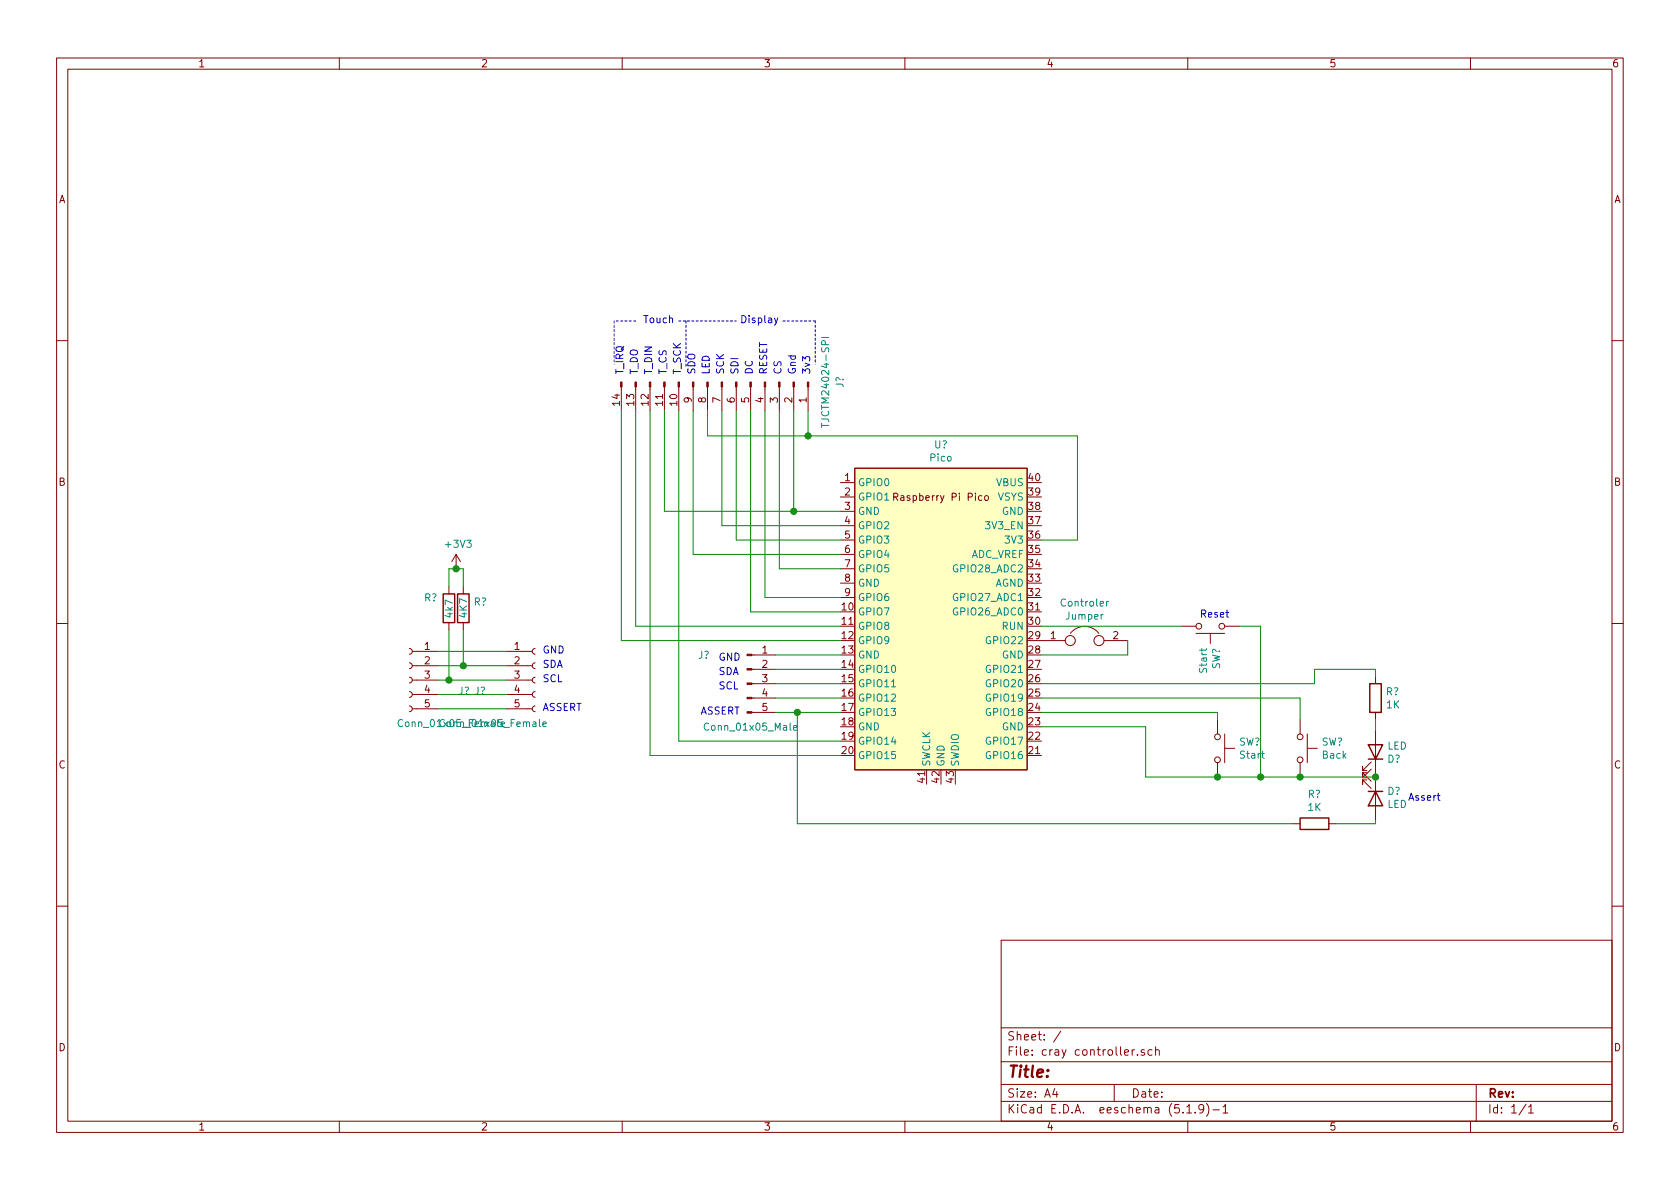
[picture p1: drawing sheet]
<svg xmlns="http://www.w3.org/2000/svg" width="297mm" height="210mm" viewBox="0 0 297 210" stroke-linecap="round" stroke-linejoin="round" font-family="sans-serif">
<g fill="none" stroke="#840000" stroke-width=".18">
<path d="M10 10.3h277v189.9h-277zM12 12.2h273v186.1h-273zM60 10.3v1.9M110 10.3v1.9M160 10.3v1.9M210 10.3v1.9M260 10.3v1.9M10 60.2h2M109.9 68.4v4.2M112.4 68.4v4.2M114.9 68.4v4.2M117.5 68.4v4.2"/>
<path d="M120 68.4v4.2M122.6 68.4v4.2M125.1 68.4v4.2M127.6 68.4v4.2M130.2 68.4v4.2M132.7 68.4v4.2M135.3 68.4v4.2M137.8 68.4v4.2M140.3 68.4v4.2M142.9 68.4v4.2M285 60.2h2M80.6 98l-.7 1.3"/>
<path d="M80.6 98v2.6M80.6 98l.8 1.3M148.6 85.3h2.5M148.6 87.9h2.5M148.6 90.4h2.5M148.6 93h2.5M148.6 95.5h2.5M148.6 98h2.5M151.1 82.8h30.5v53.3h-30.5zM158 87.9l.6-.1 .1-.2v-.3l-.2-.1h-.5v1.3M158.3 87.9l.4 .6M173.6 87.7l-.3-.1-.3 .3 .1 .5h.5"/>
<path d="M174.2 87.7l.3-.1 .2 .2v.6l-.4 .1-.2-.2zM10 110.3h2M72.4 119.8l.3 .1 .2 .3-.1 .4-.4 .2M72.4 117.2l.3 .1 .2 .3-.1 .5-.4 .1M72.4 114.7l.3 .1 .2 .3-.1 .4-.4 .2M72.9 117.7h4.6M72.9 115.2h4.6M79.4 103.8v1.2M79.4 110.1v1.3M81.9 103.8v1.2M81.9 110.1v1.3M89.5 117.7h4.6"/>
<path d="M89.5 115.2h4.6M94.6 119.8l-.3 .1-.2 .3 .1 .4 .4 .2M94.6 117.2l-.3 .1-.2 .3 .1 .4 .4 .2M94.6 114.7l-.3 .1-.2 .3 .1 .4 .4 .2M132.9 118.4h4.3M132.9 115.8h4.3M148.6 100.6h2.5M148.6 103.1h2.5M148.6 105.7h2.5M184.1 113.3h4.2M189.3 112a3.2 3.2 0 0 1 5 0M195.2 113.3h4.2"/>
<path d="M208.9 110.7h2.6M211.5 112h5M214 112v1.8M216.5 110.7h2.6M243.2 119.6v1.3M285 110.3h2M72.4 124.8l.3 .2 .2 .2-.1 .5-.4 .2M72.4 122.3l.3 .1 .2 .3-.1 .4-.4 .2M72.9 125.3h4.6M72.9 122.8h4.6M72.9 120.3h4.6M89.5 125.3h4.6"/>
<path d="M89.5 122.8h4.6M89.5 120.3h4.6M94.6 124.8l-.3 .1-.2 .4 .1 .3 .4 .3M94.6 122.3l-.3 .1-.2 .3 .1 .4 .4 .2M132.9 126h4.3M132.9 123.4h4.3M132.9 120.9h4.3M215.3 127.2v2.6M215.3 134.9v2.5M216.5 132.3h1.8M216.5 129.8v5.1M229.9 127.2v2.6"/>
<path d="M229.9 134.9v2.5M231.1 132.3h1.8M231.1 129.8v5.1M241.7 136.6h-.8v.8v-.8l1.5 1.6M241.7 137.9h-.8v.8v-.8l1.5 1.5M242.4 136l-1.5 1.5v-.7v.7h.8M242.4 134.7l-1.5 1.6v-.8v.8h.8M243.2 126v1.2M243.2 129.2v7.6M243.2 137.4v7.6M228.6 145.7h1.3M234.9 145.7h1.3"/>
<path d="M10 160.2h2M177 166.3h108v32h-108zM285 160.2h2M60 198.3v1.9M110 198.3v1.9M160 198.3v1.9M177 194.8h108M177 191.8h108M177 187.8h108M177 181.8h108M186.5 192.5l-.4 1h1M186.8 193v1"/>
<path d="M187.6 182.3l-1.3 2M197 191.8v3M200.2 185.6v1M200.6 185.6l-.4 .3M201.1 186.5v.1M202.3 185.7a.37 .37 0 0 0-.5 .1v.2l.5 .2 .1 .1-.2 .3-.4-.1M203.7 185.7l-.4-.1-.3 .3v.6l.3 .1 .4-.1M204.3 185.7h.1a.37 .37 0 0 1 .6 .1v.8M204.3 185.1v1.5M209.8 195.8l.5-.5v1.5M209.8 196.8h.9M210 198.3v1.9"/>
<path d="M211.3 196.7v.1M212.8 196l-.3 .3h-.3l-.2-.3v-.4l.1-.2 .4-.1 .3 .2a1.19 1.19 0 0 1-.3 1.2l-.4 .1M213.3 195.1a1.71 1.71 0 0 1 0 2.3M214.5 196.3h1.1M216.3 195.8l.4-.5v1.5M216.3 196.8h.8M260 198.3v1.9M261 191.8v6.5M269.8 195.2l-1.2 2M270.3 195.8l.4-.5v1.5M270.3 196.8h.8"/>
<circle cx="189.2" cy="113.3" r=".89"/>
<circle cx="194.3" cy="113.3" r=".89"/>
<circle cx="212" cy="110.7" r=".51"/>
<circle cx="216" cy="110.7" r=".51"/>
<circle cx="215.3" cy="130.3" r=".51"/>
<circle cx="215.3" cy="134.4" r=".51"/>
<circle cx="229.9" cy="134.4" r=".51"/>
<circle cx="229.9" cy="130.3" r=".51"/>
</g>
<g fill="#840000" stroke="#840000" stroke-width=".18">
<path d="M132.1 125.9h.8v.2h-.8z"/>
<path d="M132.1 123.3h.8v.3h-.8z"/>
<path d="M132.1 120.8h.8v.2h-.8z"/>
<path d="M132.1 118.2h.8v.3h-.8z"/>
<path d="M132.1 115.7h.8v.2h-.8z"/>
<path d="M109.7 67.6h.3v.8h-.3z"/>
<path d="M112.3 67.6h.2v.8h-.2z"/>
<path d="M114.8 67.6h.3v.8h-.3z"/>
<path d="M117.3 67.6h.3v.8h-.3z"/>
<path d="M119.9 67.6h.2v.8h-.2z"/>
<path d="M122.4 67.6h.3v.8h-.3z"/>
<path d="M125 67.6h.2v.8h-.2z"/>
<path d="M127.5 67.6h.3v.8h-.3z"/>
<path d="M130 67.6h.3v.8h-.3z"/>
<path d="M132.6 67.6h.2v.8h-.2z"/>
<path d="M135.1 67.6h.3v.8h-.3z"/>
<path d="M137.7 67.6h.2v.8h-.2z"/>
<path d="M140.2 67.6h.3v.8h-.3z"/>
<path d="M142.7 67.6h.3v.8h-.3z"/>
</g>
<path d="M145.3 59.7h1.2M145.3 74.9v.7M196 106.3l-.3 .3M71.2 127.3a.6 .6 0 0 0-.9 .5 .6 .6 0 0 0 .6 .7l.3-.1M96 128.1l.6-.1-.1-.3h-.3l-.2 .1v.6h.5M140.3 128.7l.6-.1-.1-.3h-.3l-.2 .2 .1 .6h.4M157.6 121.5h.7" fill="none" stroke="#008484" stroke-width=".18"/>
<path d="M78.4 105h2v5.1h-2zM80.9 105h2v5.1h-2zM241.9 131.7h2.6l-1.3 2.5zM241.9 134.2h2.6M241.9 139.9h2.6M242.2 120.9h2v5.1h-2zM243.2 139.9l1.3 2.6h-2.6zM229.9 144.6h5v2.1h-5z" fill="none" stroke="#840000" stroke-width=".25"/>
<path d="M151.1 82.8h30.5v53.3h-30.5z" fill="#ffffc2" stroke="#ffffc2" stroke-width=".18"/>
<path d="M108.6 56.8v7.6M112.4 56.8h-3.8M120 56.8h10.2M121.3 56.8v8.2M138.4 56.8h5.7M144.1 56.8v7.6" fill="none" stroke="#0000c2" stroke-width=".18" stroke-dasharray=".4 .4"/>
<g fill="none" stroke="#008400" stroke-width=".18">
<path d="M109.9 72.6v40.7h38.7M112.4 72.6v38.1h36.2M114.9 72.6v61h33.7M117.5 72.6v17.8h31.1M120 72.6v58.5h28.6M122.6 72.6v25.4h26M125.1 72.6v4.5h65.4v18.4h-6.4M127.6 72.6v20.4h21M130.2 72.6v22.9h18.4M132.7 72.6v35.6h15.9M135.3 72.6v33.1h13.3M137.8 72.6v28h10.8"/>
<path d="M140.3 72.6v17.8M142.9 72.6v4.5M77.5 115.2h12M77.5 117.7h12M79.4 103.8v-3.2h2.5v3.2M79.4 111.4v8.9M81.9 111.4v6.3M137.2 118.4h11.4M137.2 115.8h11.4M184.1 110.7h24.8M199.4 113.3v2.5h-15.3M219.1 110.7h3.8v26.7"/>
<path d="M243.2 119.6v-1.2h-10.8v2.5h-48.3M77.5 125.3h12M77.5 122.8h12M77.5 120.3h12M137.2 123.4h11.4M137.2 126h11.4M137.2 120.9h11.4M141 126v19.7h87.6M184.1 123.4h45.8v3.8M184.1 126h31.2v1.2M184.1 128.5h18.5v8.9h40.6v-.6M243.2 127.2v2"/>
<path d="M243.2 145v.7h-7"/>
</g>
<path d="M136.9 56.2l.3 .9M137.5 56.2l-.4 1.2-.2 .1M254.1 140.7h.5M254.3 140.3v1l.3 .2" fill="none" stroke="#0000c2" stroke-width=".18"/>
<g fill="#008400" stroke="#008400" stroke-width=".25">
<circle cx="215.3" cy="137.4" r=".51"/>
<circle cx="141" cy="126" r=".51"/>
<circle cx="222.9" cy="137.4" r=".51"/>
<circle cx="229.9" cy="137.4" r=".51"/>
<circle cx="243.2" cy="137.4" r=".51"/>
<circle cx="79.4" cy="120.3" r=".51"/>
<circle cx="80.6" cy="100.6" r=".51"/>
<circle cx="81.9" cy="117.7" r=".51"/>
<circle cx="140.3" cy="90.4" r=".51"/>
<circle cx="142.9" cy="77.1" r=".51"/>
</g>
<text font-size="2.8" fill="#840000" x="178" y="190.5">Title:</text>
<g font-size="2.1" fill="#840000">
<text x="178" y="184">Sheet: /</text>
<text x="178" y="186.7">File: cray controller.sch</text>
<text x="178" y="196.9">KiCad E.D.A. eeschema (5.1.9)-1</text>
<text x="178" y="194.1">Size: A4</text>
<text x="200" y="194.1">Date:</text>
<text x="263" y="194.1">Rev:</text>
<text x="263" y="196.9">Id: 1/1</text>
</g>
<g font-size="1.8" fill="#840000">
<text x="35" y="11.9">1</text>
<text x="85" y="11.9">2</text>
<text x="135" y="11.9">3</text>
<text x="185" y="11.9">4</text>
<text x="235" y="11.9">5</text>
<text x="285" y="11.9">6</text>
<text x="10.4" y="35.9">A</text>
<text x="285.4" y="35.9">A</text>
<text x="109.6" y="71.7" transform="rotate(-90 109.6 71.7)">14</text>
<text x="112.1" y="71.7" transform="rotate(-90 112.1 71.7)">13</text>
<text x="114.7" y="71.7" transform="rotate(-90 114.7 71.7)">12</text>
<text x="117.2" y="71.7" transform="rotate(-90 117.2 71.7)">11</text>
<text x="119.8" y="71.7" transform="rotate(-90 119.8 71.7)">10</text>
<text x="122.3" y="71.2" transform="rotate(-90 122.3 71.2)">9</text>
<text x="124.8" y="71.2" transform="rotate(-90 124.8 71.2)">8</text>
<text x="127.4" y="71.2" transform="rotate(-90 127.4 71.2)">7</text>
<text x="129.9" y="71.2" transform="rotate(-90 129.9 71.2)">6</text>
<text x="132.5" y="71.2" transform="rotate(-90 132.5 71.2)">5</text>
<text x="135" y="71.2" transform="rotate(-90 135 71.2)">4</text>
<text x="137.5" y="71.2" transform="rotate(-90 137.5 71.2)">3</text>
<text x="140.1" y="71.2" transform="rotate(-90 140.1 71.2)">2</text>
<text x="142.6" y="71.2" transform="rotate(-90 142.6 71.2)">1</text>
<text x="10.4" y="85.9">B</text>
<text x="149.4" y="85.1">1</text>
<text x="149.4" y="87.6">2</text>
<text x="158.8" y="88.6">Raspberry Pi Pico</text>
<text x="181.9" y="87.6">39</text>
<text x="181.9" y="85.1">40</text>
<text x="285.4" y="85.9">B</text>
<text x="149.4" y="90.2">3</text>
<text x="149.4" y="92.7">4</text>
<text x="149.4" y="95.2">5</text>
<text x="181.9" y="95.2">36</text>
<text x="181.9" y="92.7">37</text>
<text x="181.9" y="90.2">38</text>
<text x="149.4" y="97.8">6</text>
<text x="149.4" y="100.3">7</text>
<text x="181.9" y="100.3">34</text>
<text x="181.9" y="97.8">35</text>
<text x="148.9" y="107.9">10</text>
<text x="149.4" y="102.9">8</text>
<text x="149.4" y="105.4">9</text>
<text x="181.9" y="107.9">31</text>
<text x="181.9" y="105.4">32</text>
<text x="181.9" y="102.9">33</text>
<text x="148.9" y="110.5">11</text>
<text x="148.9" y="113">12</text>
<text x="181.9" y="113">29</text>
<text x="181.9" y="110.5">30</text>
<text x="185.8" y="113">1</text>
<text x="196.8" y="113">2</text>
<text x="75.1" y="114.9">1</text>
<text x="75.1" y="117.5">2</text>
<text x="91" y="114.9">1</text>
<text x="91" y="117.5">2</text>
<text x="134.8" y="115.6">1</text>
<text x="134.8" y="118.1">2</text>
<text x="148.9" y="115.6">13</text>
<text x="148.9" y="118.1">14</text>
<text x="181.9" y="118.1">27</text>
<text x="181.9" y="115.6">28</text>
<text x="75.1" y="120">3</text>
<text x="75.1" y="122.5">4</text>
<text x="75.1" y="125.1">5</text>
<text x="91" y="120">3</text>
<text x="91" y="122.5">4</text>
<text x="91" y="125.1">5</text>
<text x="134.8" y="120.6">3</text>
<text x="134.8" y="123.2">4</text>
<text x="134.8" y="125.7">5</text>
<text x="148.9" y="120.6">15</text>
<text x="148.9" y="123.2">16</text>
<text x="148.9" y="125.7">17</text>
<text x="181.9" y="125.7">24</text>
<text x="181.9" y="123.2">25</text>
<text x="181.9" y="120.6">26</text>
<text x="148.9" y="128.3">18</text>
<text x="148.9" y="130.8">19</text>
<text x="181.9" y="130.8">22</text>
<text x="181.9" y="128.3">23</text>
<text x="10.4" y="135.9">C</text>
<text x="148.9" y="133.3">20</text>
<text x="181.9" y="133.3">21</text>
<text x="285.4" y="135.9">C</text>
<text x="163.6" y="138.4" transform="rotate(-90 163.6 138.4)">41</text>
<text x="166.1" y="138.4" transform="rotate(-90 166.1 138.4)">42</text>
<text x="168.7" y="138.4" transform="rotate(-90 168.7 138.4)">43</text>
<text x="10.4" y="185.9">D</text>
<text x="285.4" y="185.9">D</text>
<text x="35" y="199.9">1</text>
<text x="85" y="199.9">2</text>
<text x="135" y="199.9">3</text>
<text x="185" y="199.9">4</text>
<text x="235" y="199.9">5</text>
<text x="285" y="199.9">6</text>
</g>
<g font-size="1.8" fill="#0000c2">
<text x="113.7" y="57.1">Touch</text>
<text x="130.8" y="57.1">Display</text>
<text x="110.2" y="66.3" transform="rotate(-90 110.2 66.3)">T_IRQ</text>
<text x="112.8" y="66.3" transform="rotate(-90 112.8 66.3)">T_DO</text>
<text x="115.3" y="66.3" transform="rotate(-90 115.3 66.3)">T_DIN</text>
<text x="117.9" y="66.3" transform="rotate(-90 117.9 66.3)">T_CS</text>
<text x="120.4" y="66.3" transform="rotate(-90 120.4 66.3)">T_SCK</text>
<text x="122.9" y="66.3" transform="rotate(-90 122.9 66.3)">SDO</text>
<text x="125.5" y="66.3" transform="rotate(-90 125.5 66.3)">LED</text>
<text x="128" y="66.3" transform="rotate(-90 128 66.3)">SCK</text>
<text x="130.6" y="66.3" transform="rotate(-90 130.6 66.3)">SDI</text>
<text x="133.1" y="66.3" transform="rotate(-90 133.1 66.3)">DC</text>
<text x="135.6" y="66.3" transform="rotate(-90 135.6 66.3)">RESET</text>
<text x="138.2" y="66.3" transform="rotate(-90 138.2 66.3)">CS</text>
<text x="140.7" y="66.3" transform="rotate(-90 140.7 66.3)">Gnd</text>
<text x="143.3" y="66.3" transform="rotate(-90 143.3 66.3)">3v3</text>
<text x="212.1" y="109.2">Reset</text>
<text x="95.9" y="115.6">GND</text>
<text x="95.9" y="118.1">SDA</text>
<text x="127" y="116.8">GND</text>
<text x="127" y="119.4">SDA</text>
<text x="95.9" y="125.7">ASSERT</text>
<text x="95.9" y="120.6">SCL</text>
<text x="127" y="121.9">SCL</text>
<text x="123.8" y="126.4">ASSERT</text>
<text x="248.9" y="141.6">Assert</text>
</g>
<g font-size="1.8" fill="#008484">
<text x="149.1" y="68.6" transform="rotate(-90 149.1 68.6)">J?</text>
<text x="146.6" y="74.7" transform="rotate(-90 146.6 74.7)">TJCTM24024-SPI</text>
<text x="164.5" y="81.6">Pico</text>
<text x="165.2" y="79.3">U?</text>
<text x="151.6" y="86">GPIO0</text>
<text x="151.6" y="88.5">GPIO1</text>
<text x="176.2" y="86">VBUS</text>
<text x="176.4" y="88.5">VSYS</text>
<text x="151.6" y="91.1">GND</text>
<text x="151.6" y="93.6">GPIO2</text>
<text x="174.5" y="93.6">3V3_EN</text>
<text x="177.2" y="91.1">GND</text>
<text x="78.9" y="96.9">+3V3</text>
<text x="151.6" y="96.1">GPIO3</text>
<text x="151.6" y="98.7">GPIO4</text>
<text x="151.6" y="101.2">GPIO5</text>
<text x="168.9" y="101.2">GPIO28_ADC2</text>
<text x="171.6" y="98.7">ADC_VREF</text>
<text x="178" y="96.1">3V3</text>
<text x="75" y="106.3">R?</text>
<text x="83.8" y="107.1">R?</text>
<text x="151.6" y="103.8">GND</text>
<text x="151.6" y="106.3">GPIO6</text>
<text x="168.9" y="106.3">GPIO27_ADC1</text>
<text x="175.9" y="103.8">AGND</text>
<text x="187.8" y="107.3">Controler</text>
<text x="80.1" y="109.1" transform="rotate(-90 80.1 109.1)">4k7</text>
<text x="82.6" y="109.2" transform="rotate(-90 82.6 109.2)">4K7</text>
<text x="151.6" y="108.8">GPIO7</text>
<text x="151.6" y="111.4">GPIO8</text>
<text x="151.6" y="113.9">GPIO9</text>
<text x="168.9" y="108.8">GPIO26_ADC0</text>
<text x="174.7" y="113.9">GPIO22</text>
<text x="177.3" y="111.4">RUN</text>
<text x="188.6" y="109.6">Jumper</text>
<text x="123.4" y="116.5">J?</text>
<text x="151.6" y="116.5">GND</text>
<text x="151.6" y="119">GPIO10</text>
<text x="174.7" y="119">GPIO21</text>
<text x="177.2" y="116.5">GND</text>
<text x="213.4" y="118.9" transform="rotate(-90 213.4 118.9)">Start</text>
<text x="215.7" y="118.4" transform="rotate(-90 215.7 118.4)">SW?</text>
<text x="81.1" y="122.9">J? J?</text>
<text x="151.6" y="121.5">GPIO11</text>
<text x="151.6" y="124.1">GPIO12</text>
<text x="174.7" y="124.1">GPIO19</text>
<text x="174.7" y="121.5">GPIO20</text>
<text x="245.1" y="123">R?</text>
<text x="245.2" y="125.3">1K</text>
<text x="71.1" y="128.6">Conn_01x05_Female</text>
<text x="78.5" y="128.6">Conn_01x05_Female</text>
<text x="125" y="129.2">Conn_01x05_Male</text>
<text x="151.6" y="126.6">GPIO13</text>
<text x="151.6" y="129.2">GND</text>
<text x="151.6" y="131.7">GPIO14</text>
<text x="174.7" y="131.7">GPIO17</text>
<text x="174.7" y="126.6">GPIO18</text>
<text x="177.2" y="129.2">GND</text>
<text x="219" y="131.8">SW?</text>
<text x="233.6" y="131.8">SW?</text>
<text x="151.6" y="134.2">GPIO15</text>
<text x="164.5" y="135.6" transform="rotate(-90 164.5 135.6)">SWCLK</text>
<text x="167" y="135.6" transform="rotate(-90 167 135.6)">GND</text>
<text x="169.5" y="135.6" transform="rotate(-90 169.5 135.6)">SWDIO</text>
<text x="174.7" y="134.2">GPIO16</text>
<text x="219.4" y="134.2">Start</text>
<text x="233.9" y="134.2">Back</text>
<text x="245.3" y="132.6">LED</text>
<text x="245.3" y="134.9">D?</text>
<text x="231.2" y="141.1">R?</text>
<text x="231.3" y="143.4">1K</text>
<text x="245.3" y="142.9">LED</text>
<text x="245.3" y="140.6">D?</text>
</g>
</svg>
